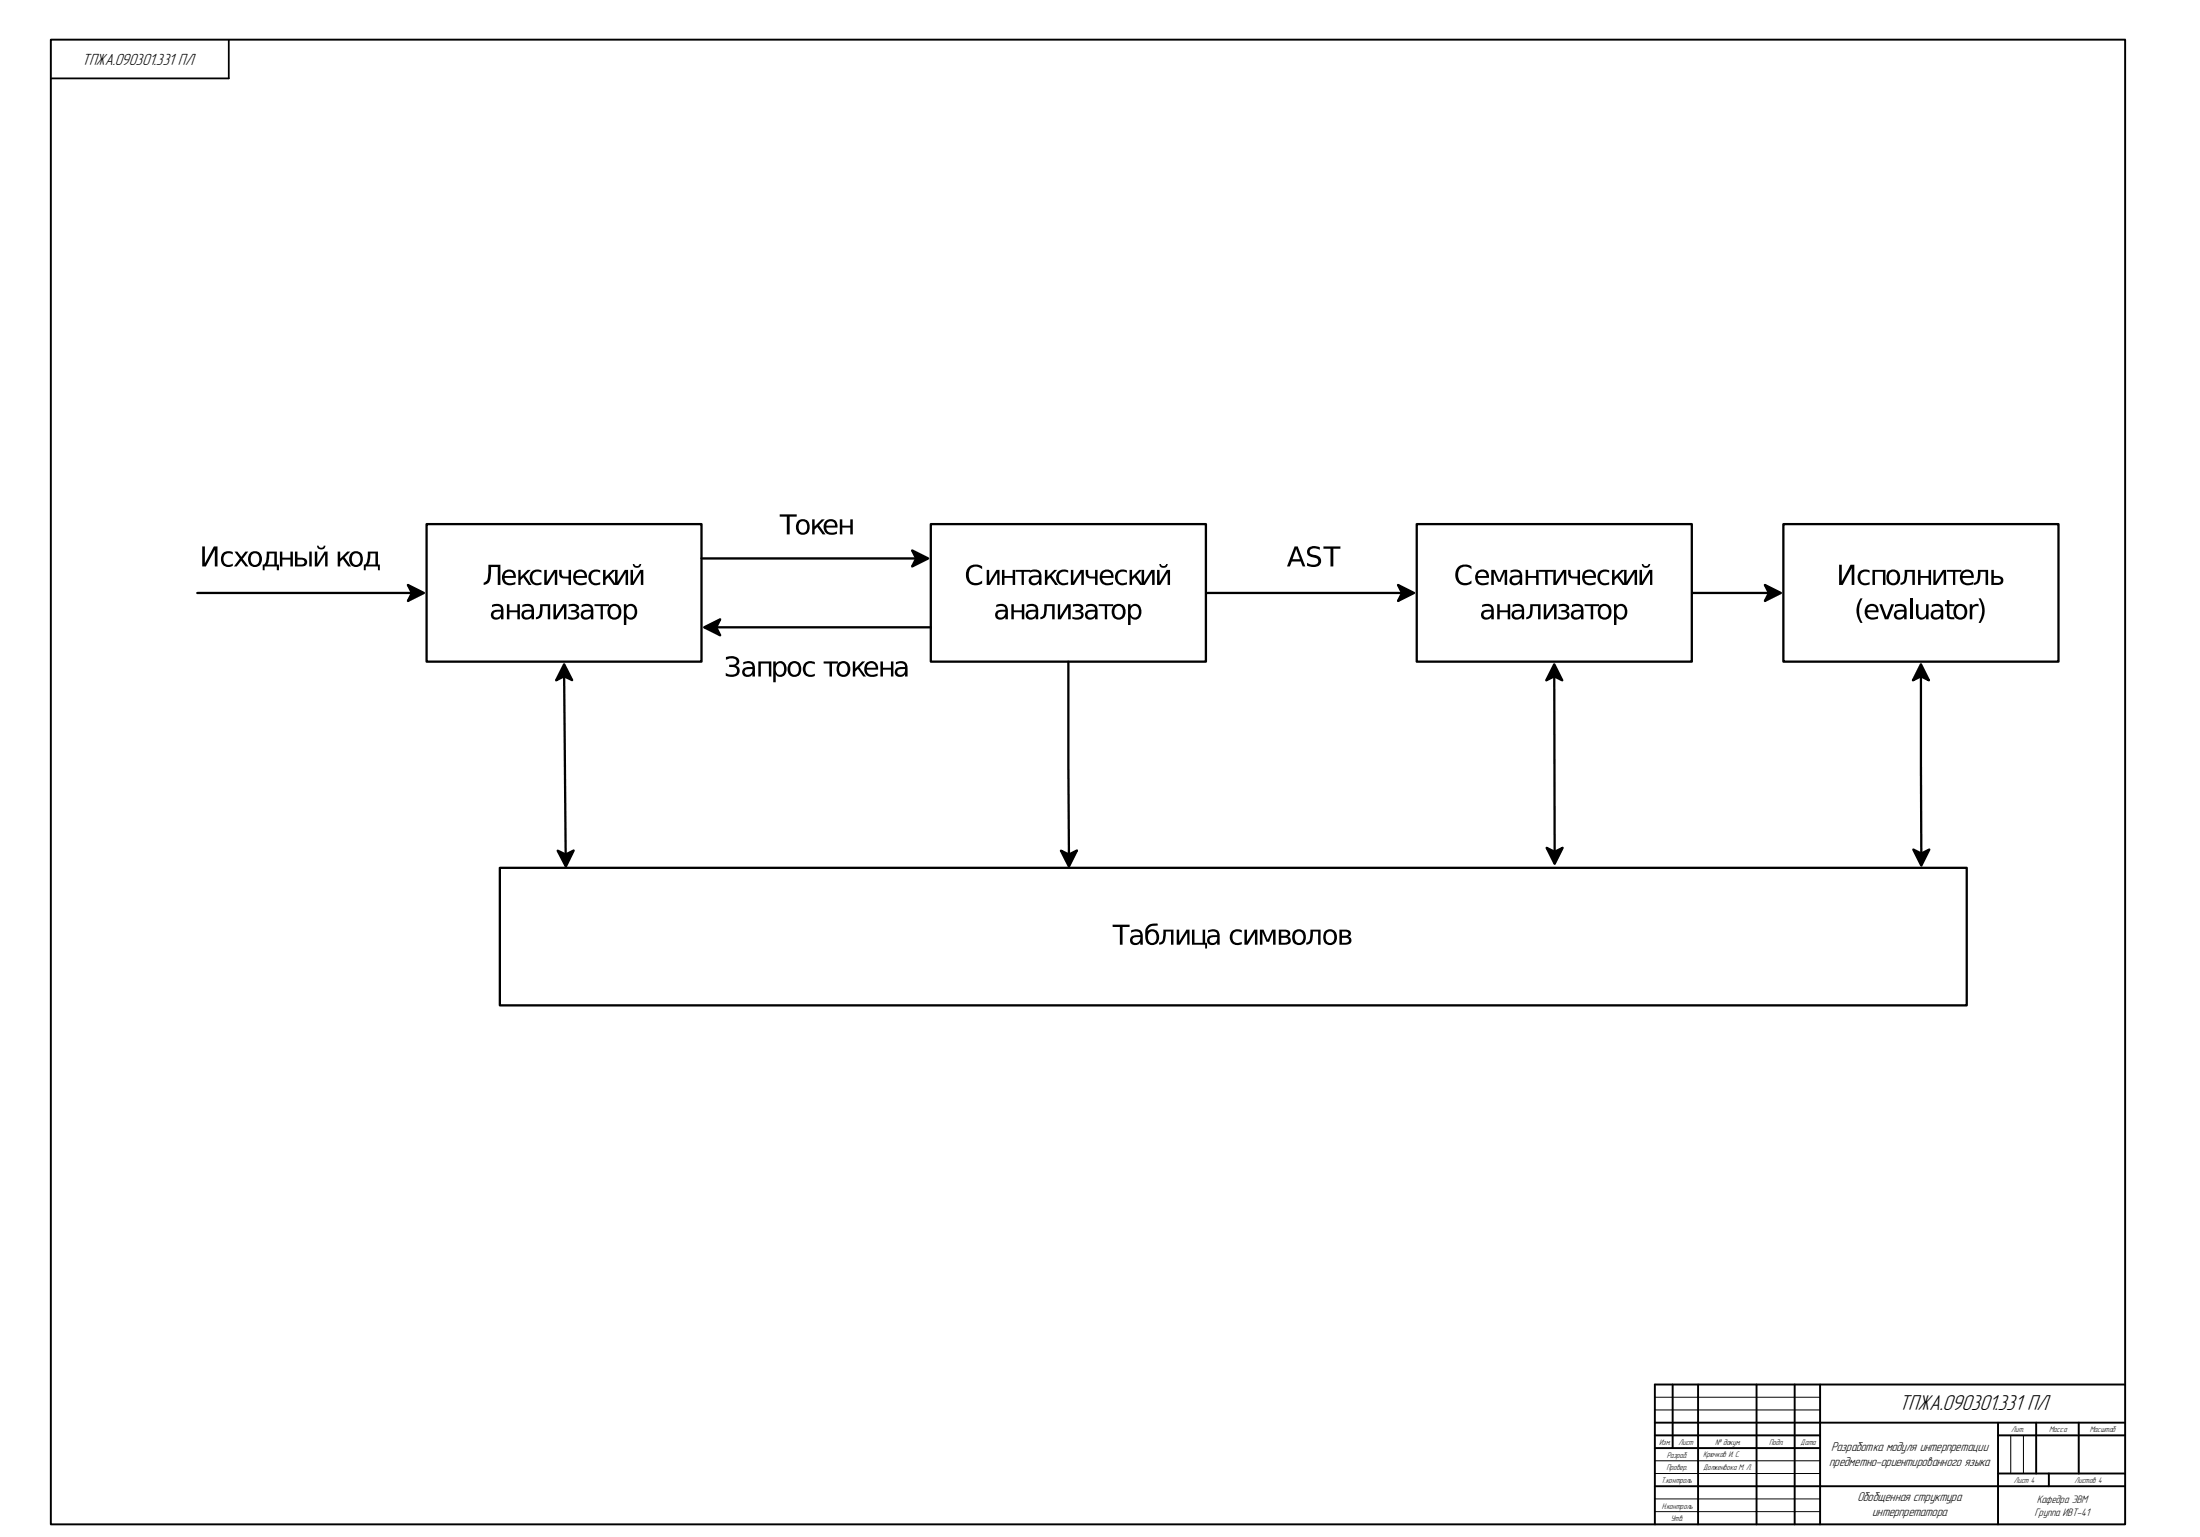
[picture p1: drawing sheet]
<svg xmlns="http://www.w3.org/2000/svg" width="865mm" height="605mm" viewBox="0 0 865 605" stroke-linecap="round" stroke-linejoin="round" font-family="sans-serif">
<g fill="none" stroke="#000" stroke-width=".76">
<path d="M20 15.6h816v584h-816zM651 559.6h185M658 544.6v25M668 544.6v55M691 544.6v55M706 544.6v55M716 544.6v55M786 559.6v40M801 559.6v20M817.7 559.6v20M836 544.6h-185v55M651 569.6h65"/>
<path d="M651 564.6h65M786 564.6h50M786 579.6h50M806 579.6v5M651 584.6h185"/>
</g>
<path d="M651 554.6h65M651 549.6h65M651 579.6h65M651 574.6h65M791 564.6v15M796 564.6v15M651 594.6h65M651 589.6h65" fill="none" stroke="#000" stroke-width=".39"/>
<path d="M90 15.8v15h-70" fill="none" stroke="#000" stroke-width=".71"/>
<path d="M68.2 193.1h743.8v206.4h-743.8z" fill="#fff"/>
<path d="M221.9 261.3l3.2 6.2-3.2-1.5-3.1 1.6zM221.9 266l.6 70.1M219.4 334.6l3.1 1.5 3.2-1.6-3.1 6.3z" fill="none" stroke="#000" stroke-width=".9"/>
<path d="M221.9 261.3l3.2 6.2-3.2-1.5-3.1 1.6zM219.4 334.6l3.1 1.5 3.2-1.6-3.1 6.3z" fill="#000"/>
<path d="M167.8 206.2h108.2v54.1h-108.2z" fill="#fff"/>
<path d="M167.8 206.2h108.2v54.1h-108.2zM77.6 233.2h84.4M160.5 230.1l6.3 3.1-6.3 3.2 1.5-3.2zM474.4 233.2h77.1M550 230.1l6.3 3.1-6.3 3.2 1.5-3.2z" fill="none" stroke="#000" stroke-width=".9"/>
<g fill="#000">
<path d="M79.6 214.9h1v6.6l3.5-6.6h1.5v7.9h-1.1v-6.5l-3.5 6.5h-1.4zM87.7 217.6a3.6 3.6 0 0 1 3.9-.4v.9a2.28 2.28 0 0 0-3.1 .2 2.28 2.28 0 0 0 0 3.1 2.28 2.28 0 0 0 3.1 .3v.9a3.2 3.2 0 0 1-4.1-.6 3.2 3.2 0 0 1-.1-4zM92.2 217h1.2l1.5 2.1 1.6-2.1h1.1l-2.1 2.8 2.2 3h-1.1l-1.7-2.2-1.8 2.2h-1.1l2.3-3.1zM110.1 217h1v2.4h3.1v-2.4h1v5.8h-1v-2.7h-3.1v2.7h-1zM132.8 217h1v2.7l2.8-2.7h1.2l-2.3 2.2 2.6 3.6h-1.1l-2.1-2.9-1.1 1v1.9h-1zM160.5 230.1l6.3 3.1-6.3 3.2 1.5-3.2zM192.1 222.1h4.8v8h-1.1v-7.1h-2.6v1.8a4.9 4.9 0 0 1-1.8 5l-1.1 .3v-.9a2.66 2.66 0 0 0 1.8-3.3zM199.4 237.7h1v2.4h3.1v-2.4h1v5.9h-1v-2.8h-3.1v2.8h-1zM203.9 224.2h.9v2.7l2.8-2.7h1.2l-2.3 2.2 2.6 3.7h-1.1l-2.1-3-1.1 1v2h-.9zM209.2 224.8a3.5 3.5 0 0 1 3.8-.4v.9a2.27 2.27 0 0 0-3.6 1.8 2.27 2.27 0 0 0 3.6 1.9v.9a3.2 3.2 0 0 1-4.1-.9 3.2 3.2 0 0 1 .3-4.2zM214.1 224.2h1v4.7l2.8-4.7h1.3v5.9h-.9v-4.8l-2.9 4.8h-1.3zM217.7 237.7h1v4.7l2.9-4.7h1.2v5.9h-.9v-4.7l-2.9 4.7h-1.3z"/>
<path d="M220 224.2h1l.1 2 .3 .5 .7 .1h1.6v-2.6h.9v5.9h-.9v-2.6h-1.8a1.7 1.7 0 0 1-1.9-1.8zM233.9 237.7h5.7v.7h-2.4v5.2h-.9v-5.2h-2.4zM232.3 224.8a3.5 3.5 0 0 1 3.8-.4v.9a2.27 2.27 0 0 0-3.6 1.8 2.27 2.27 0 0 0 3.6 1.9v.9a3.2 3.2 0 0 1-4.1-.9 3.2 3.2 0 0 1 .3-4.2zM237.2 224.2h1v2.7l2.8-2.7h1.2l-2.3 2.2 2.5 3.7h-1l-2.1-3-1.1 1v2h-1zM242 224.2h.9v4.7l2.9-4.7h1.3v5.9h-1v-4.8l-2.9 4.8h-1.2zM550 230.1l6.3 3.1-6.3 3.2 1.5-3.2zM212.5 237.7h3.9v5.9h-.9v-5.2h-2.1a4.8 4.8 0 0 1-1.4 4.9l-1.2 .3v-.8a2.14 2.14 0 0 0 1.6-2.7zM223.7 237.7l1-.1a2.13 2.13 0 0 1 3 1.8l-.4 .7-.8 .3a1.72 1.72 0 0 1 1.4 2 1.72 1.72 0 0 1-2.1 1.3l-2.3-.3v-.9l1.1 .4a1.46 1.46 0 0 0 1.6-.1 1.46 1.46 0 0 0 .6-1.5l-.7-.4-1.4-.1v-.8a1.55 1.55 0 0 0 2.1-.8 2.17 2.17 0 0 0-3.1-.6z"/>
<path d="M99.3 218a2.59 2.59 0 0 0 1 4.2 2.44 2.44 0 0 0 1.7-2.1 2.44 2.44 0 0 0-1.3-2.4zM98.6 217.3a2.9 2.9 0 0 1 3.6 .2 2.9 2.9 0 0 1 .7 3.5 2.78 2.78 0 0 1-3.5 1.9 2.78 2.78 0 0 1-1.8-3.6l.2-.9z"/>
<path d="M121.7 217h.9v5.8h-.9zM117 220.1v2h1.4a1.03 1.03 0 0 0 1.4-1 1.03 1.03 0 0 0-1.4-1zM116 217h1v2.4h1.4a1.82 1.82 0 0 1 2.4 1.7 1.82 1.82 0 0 1-2.4 1.7h-2.4z"/>
<path d="M123.8 217h1v4.7l2.9-4.7h1.2v5.8h-1v-4.7l-2.9 4.7h-1.2zM124.7 214.6h.6a1.03 1.03 0 0 0 1.1 .9 1.03 1.03 0 0 0 1-.9h.6a1.66 1.66 0 0 1-1.6 1.5 1.66 1.66 0 0 1-1.7-1.5z"/>
<path d="M139.1 218a2.6 2.6 0 0 0 .9 4.2 2.44 2.44 0 0 0 1.8-2.1 2.44 2.44 0 0 0-1.4-2.4zM138.4 217.3a2.8 2.8 0 0 1 3.3 0 2.8 2.8 0 0 1 1 3.1 2.76 2.76 0 0 1-3.3 2.6 2.76 2.76 0 0 1-2-3.7l.2-.9z"/>
<path d="M105.9 217.7a8.1 8.1 0 0 1-.7 4.4h2.7v-4.4zM104.9 217h4v5.1h.8v2.2h-.8v-1.5h-4.8v1.5h-.7v-2.2a2.2 2.2 0 0 0 1.5-2.7z"/>
<path d="M145.7 217.7a7.4 7.4 0 0 1-.8 4.4h2.8v-4.4zM144.7 217h4v5.1h.7v2.2h-.7v-1.5h-4.8v1.5h-.8v-2.2a1.74 1.74 0 0 0 1.5-2.1z"/>
<path d="M198.3 224.8a2.71 2.71 0 0 1 3.3-.5 2.71 2.71 0 0 1 1.3 3h-4.4a2.45 2.45 0 0 0 4 1.7l.2-.2v1a3.4 3.4 0 0 1-4-.2 3.4 3.4 0 0 1-.9-4zM199.1 225.3l-.6 1.3h3.5a1.66 1.66 0 0 0-1-1.7 1.66 1.66 0 0 0-1.9 .4z"/>
<path d="M226.2 224.8a2.76 2.76 0 0 1 3.3-.6 2.76 2.76 0 0 1 1.4 3.1h-4.5a2.49 2.49 0 0 0 4 1.7l.3-.2v1a3.4 3.4 0 0 1-4.1-.2 3.4 3.4 0 0 1-.9-4zM227 225.3l-.5 1.3h3.5a1.71 1.71 0 0 0-1.1-1.7 1.71 1.71 0 0 0-1.9 .4z"/>
<path d="M240.7 238.7a2.53 2.53 0 0 0 1 4.2 2.38 2.38 0 0 0 1.7-2.3 2.38 2.38 0 0 0-1.7-2.3zM239.7 238.3a2.88 2.88 0 0 1 3.7-.2 2.88 2.88 0 0 1 .9 3.6 2.78 2.78 0 0 1-3.5 1.9 2.78 2.78 0 0 1-1.8-3.5z"/>
<path d="M248 224.2h1v4.7l2.9-4.7h1.2v5.9h-1v-4.8l-2.9 4.8h-1.2zM248.9 221.8h.6a1.03 1.03 0 0 0 1.1 .9 1.03 1.03 0 0 0 1-.9h.6a1.66 1.66 0 0 1-1.6 1.5 1.66 1.66 0 0 1-1.7-1.5z"/>
<path d="M194.3 241a1.32 1.32 0 0 0 .5 1.9 1.32 1.32 0 0 0 1.8-.6l.5-1.7-1.9 .1zM193.6 238l.2-.1a2.73 2.73 0 0 1 2.9-.2 2.73 2.73 0 0 1 1.4 2.5v3.4h-1v-.9a2.03 2.03 0 0 1-3.3 .6 2.03 2.03 0 0 1 .6-3.3l2.7-.2a1.68 1.68 0 0 0-2.6-1.3l-.9 .4z"/>
<path d="M206.3 241a1.32 1.32 0 0 0 .5 1.9 1.32 1.32 0 0 0 1.8-.6l.5-1.7-1.9 .1zM205.5 238l.3-.1a2.75 2.75 0 0 1 2.8-.2 2.75 2.75 0 0 1 1.5 2.5v3.4h-1v-.9a2.05 2.05 0 0 1-3.3 .7 2.05 2.05 0 0 1 .6-3.4l2.7-.2a2.13 2.13 0 0 0-3.6-.9z"/>
<path d="M229.7 241a1.33 1.33 0 0 0 .4 1.9 1.33 1.33 0 0 0 1.9-.6l.4-1.7-1.9 .1zM228.8 238l.3-.1a2.75 2.75 0 0 1 2.9-.2 2.75 2.75 0 0 1 1.4 2.5v3.4h-1v-.9a2.05 2.05 0 0 1-3.3 .7 2.05 2.05 0 0 1 .6-3.4l2.7-.2a2.13 2.13 0 0 0-3.6-.9z"/>
<path d="M245.4 237.7h1v.9a2.4 2.4 0 0 1 3-.8 2.4 2.4 0 0 1 1.3 2.8 2.45 2.45 0 0 1-1.2 2.8 2.45 2.45 0 0 1-3-.4l-.1-.3v3.1h-1zM246.8 238.9a2.79 2.79 0 0 0 .9 4 2.36 2.36 0 0 0 2.1-1.7 2.36 2.36 0 0 0-.8-2.5l-1.3-.3z"/>
</g>
<path d="M366.2 206.2h108.2v54.1h-108.2z" fill="#fff"/>
<path d="M276 219.7h84.4M358.8 216.5l6.3 3.2-6.3 3.1 1.6-3.1zM366.2 206.2h108.2v54.1h-108.2zM277 246.7l6.3-3.1-1.6 3.1 1.6 3.2zM281.7 246.7h84.5" fill="none" stroke="#000" stroke-width=".9"/>
<g fill="#000">
<path d="M306.7 202.3h6.7v.9h-2.8v7h-1.1v-7h-2.8zM319.5 204.3h1v2.8l2.7-2.8h1.2l-2.2 2.3 2.5 3.6h-1.1l-2.1-2.9-1 1v1.9h-1zM330.4 204.3h.9v2.5h3.2v-2.5h1v5.9h-1v-2.7h-3.2v2.7h-.9zM358.8 216.5l6.3 3.2-6.3 3.1 1.6-3.1zM381 223.1a4.4 4.4 0 0 1 5.4-.3v1.1a3 3 0 0 0-3.8-.7 3 3 0 0 0-1.5 3.5 2.98 2.98 0 0 0 2.1 2.6 2.98 2.98 0 0 0 3.2-.9v1.1a4.1 4.1 0 0 1-5.1-.1 4.1 4.1 0 0 1-1.1-5zM388.2 224.2h.9v4.7l2.9-4.7h1.2v5.9h-.9v-4.8l-2.9 4.8h-1.2zM394.2 224.2h.9v2.4h3.3v-2.4h.9v5.9h-.9v-2.8h-3.3v2.8h-.9zM397.8 237.7h1v2.4h3.2v-2.4h.9v5.9h-.9v-2.8h-3.2v2.8h-1zM399.5 224.2h5.7v.7h-2.4v5.2h-.9v-5.2h-2.4zM411 224.2h1v2.7l2.7-2.7h1.2l-2.2 2.2 2.5 3.7h-1.1l-2.1-3-1 1v2h-1zM416.3 224.8a3.6 3.6 0 0 1 3.9-.4v.9a2.3 2.3 0 0 0-3.1 .3 2.3 2.3 0 0 0 0 3.1 2.3 2.3 0 0 0 3.1 .3v.9a3.2 3.2 0 0 1-4.2-.8 3.2 3.2 0 0 1 .3-4.3zM416.2 237.7h.9v4.7l2.8-4.7h1.3v5.9h-1v-4.7l-2.8 4.7h-1.2z"/>
<path d="M421.3 224.2h.9v4.7l2.9-4.7h1.3v5.9h-1v-4.8l-2.9 4.8h-1.2zM427.1 224.2h1l.1 2 1 .6h1.6v-2.6h1v5.9h-1v-2.6h-1.8a1.7 1.7 0 0 1-1.9-1.8zM432.2 237.7h5.7v.7h-2.4v5.2h-.9v-5.2h-2.4zM439.4 224.8a3.6 3.6 0 0 1 3.9-.4v.9a2.3 2.3 0 0 0-3.1 .3 2.3 2.3 0 0 0 0 3.1 2.3 2.3 0 0 0 3.1 .3v.9a3.2 3.2 0 0 1-4.1-.8 3.2 3.2 0 0 1 .2-4.3zM444.4 224.2h.9v2.7l2.8-2.7h1.2l-2.2 2.2 2.5 3.7h-1.1l-2.1-3-1.1 1v2h-.9zM449.1 224.2h1v4.7l2.8-4.7h1.3v5.9h-1v-4.8l-2.8 4.8h-1.3zM277 246.7l6.3-3.1-1.6 3.1 1.6 3.2zM285.6 258.5a4.5 4.5 0 0 1 5.1 .9 1.83 1.83 0 0 1-1.3 2.5 2.23 2.23 0 0 1 1.5 2.6 2.23 2.23 0 0 1-2.5 1.7l-2.9-.4v-1.1l1.8 .6a1.8 1.8 0 0 0 1.9-.2 1.8 1.8 0 0 0 .6-1.9l-1-.7-2-.1v-.9h1.2a1.28 1.28 0 0 0 1.8-1 1.28 1.28 0 0 0-1.5-1.5h-1.2l-1.5 .5zM410.8 237.7h4.1v5.9h-1v-5.2h-2.1a4.9 4.9 0 0 1-1.4 4.9l-1.2 .3v-.8a2.2 2.2 0 0 0 1.6-2.7zM422.1 237.7l1-.1a2.04 2.04 0 0 1 2.9 2.1l-1.1 .7a1.73 1.73 0 0 1 1.3 2.1 1.73 1.73 0 0 1-2.1 1.2l-2.2-.3v-.9l1.1 .4a1.49 1.49 0 0 0 1.6-.1 1.49 1.49 0 0 0 .6-1.5l-.7-.4-1.4-.1v-.8h.8a.92 .92 0 0 0 1.3-.9 .92 .92 0 0 0-1.4-.8l-1.7 .3zM298.3 260.2h5.1v5.9h-.9v-5.1h-3.2v5.1h-1zM316.6 260.9a3.6 3.6 0 0 1 3.9-.5v.9a2.3 2.3 0 0 0-3.6 1.3 2.3 2.3 0 0 0 2.7 2.8l.9-.4v.9a3.2 3.2 0 0 1-4.2-.8 3.2 3.2 0 0 1 .3-4.2z"/>
<path d="M324 260.2h5.6v.8h-2.3v5.1h-1v-5.1h-2.3zM335.5 260.2h1v2.8l2.7-2.8h1.2l-2.3 2.3 2.6 3.6h-1.1l-2.1-3-1 1.1v1.9h-1zM346.4 260.2h.9v2.5h3.2v-2.5h1v5.9h-1v-2.7h-3.2v2.7h-.9z"/>
<path d="M314.9 205.3a2.69 2.69 0 0 0 .5 4.2 2.22 2.22 0 0 0 2.1-1.2 2.22 2.22 0 0 0-.2-2.3 1.61 1.61 0 0 0-2.4-.7zM314.2 204.7a2.79 2.79 0 0 1 3.3 0 2.79 2.79 0 0 1 1 3.1 2.75 2.75 0 0 1-3.3 2.5 2.75 2.75 0 0 1-2.1-3.6l.3-.9z"/>
<path d="M324.7 205a2.75 2.75 0 0 1 3.4-.6 2.75 2.75 0 0 1 1.4 3.1h-4.5a2.45 2.45 0 0 0 4 1.6l.2-.1v.9l-.2 .1a3.3 3.3 0 0 1-4.3-.6 3.3 3.3 0 0 1 0-4.4zM325.6 205.5l-.6 1.3h3.5a1.71 1.71 0 0 0-1-1.7 1.71 1.71 0 0 0-1.9 .4z"/>
<path d="M405.9 227.5a1.37 1.37 0 0 0 .7 2 1.37 1.37 0 0 0 1.8-1l.3-1.4-2 .1zM405.1 224.4a2.96 2.96 0 0 1 4.6 2.3v3.4h-1v-.9a2.07 2.07 0 0 1-3.2 .8 2.07 2.07 0 0 1 .1-3.3l3.1-.4a1.79 1.79 0 0 0-2.7-1.4l-.9 .4z"/>
<path d="M433.3 224.8a2.75 2.75 0 0 1 3.4-.6 2.75 2.75 0 0 1 1.4 3.1h-4.5a2.55 2.55 0 0 0 4.2 1.5v1a3.4 3.4 0 0 1-4-.2 3.4 3.4 0 0 1-1-4zM434.2 225.3l-.6 1.3h3.5a1.71 1.71 0 0 0-1-1.7 1.71 1.71 0 0 0-1.9 .4z"/>
<path d="M438.8 238.9a2.35 2.35 0 0 0-.4 2.5 2.35 2.35 0 0 0 2.1 1.5 2.6 2.6 0 0 0 0-4.5h-.8zM438.1 238.3a2.89 2.89 0 0 1 3.7-.2 2.89 2.89 0 0 1 .9 3.6 2.79 2.79 0 0 1-3.5 1.9 2.79 2.79 0 0 1-1.8-3.5z"/>
<path d="M455.2 224.2h1v4.7l2.8-4.7h1.3v5.9h-1v-4.8l-2.8 4.8h-1.3zM456.1 221.8h.6a1.08 1.08 0 0 0 1 .9 1.08 1.08 0 0 0 1.1-.9h.6a1.66 1.66 0 0 1-1.7 1.5 1.66 1.66 0 0 1-1.6-1.5z"/>
<path d="M392.7 241a1.32 1.32 0 0 0 .5 1.9 1.32 1.32 0 0 0 1.8-.6l.5-1.7-2 .1zM391.9 238a2.89 2.89 0 0 1 4.6 2.2v3.4h-1v-.9a2.08 2.08 0 0 1-3 .8 2.08 2.08 0 0 1-.4-3.1l1.1-.5 2.3-.1a2.01 2.01 0 0 0-3.3-1.1l-.3 .2z"/>
<path d="M404.7 241a1.32 1.32 0 0 0 .5 1.9 1.32 1.32 0 0 0 1.8-.6l.4-1.7-1.9 .1zM403.9 238l.3-.1a2.73 2.73 0 0 1 2.8-.2 2.73 2.73 0 0 1 1.4 2.5v3.4h-1v-.9a2.03 2.03 0 0 1-3.3 .6 2.03 2.03 0 0 1 .7-3.3l2.6-.2a1.68 1.68 0 0 0-2.6-1.3l-.9 .4z"/>
<path d="M428 241a1.32 1.32 0 0 0 .5 1.9 1.32 1.32 0 0 0 1.8-.6l.5-1.7-1.9 .1zM427.3 238l.2-.1a2.73 2.73 0 0 1 2.9-.2 2.73 2.73 0 0 1 1.4 2.5v3.4h-1v-.9a2.03 2.03 0 0 1-3.3 .6 2.03 2.03 0 0 1 .6-3.3l2.7-.2a2.08 2.08 0 0 0-3.5-.9z"/>
<path d="M443.8 237.7h.9v.9a2.4 2.4 0 0 1 3-.8 2.4 2.4 0 0 1 1.3 2.8 2.43 2.43 0 0 1-1.1 2.8 2.43 2.43 0 0 1-3-.4l-.2-.3v3.1h-.9zM445.4 238.7a2.53 2.53 0 0 0 1 4.2 2.41 2.41 0 0 0 1.7-2.3 2.41 2.41 0 0 0-1.7-2.3z"/>
<path d="M293.2 263.6a1.42 1.42 0 0 0 .9 2 1.42 1.42 0 0 0 1.8-1.4l.1-1h-2zM292.4 260.5a2.89 2.89 0 0 1 4.6 2.2v3.4h-1v-.9a2.05 2.05 0 0 1-3.1 .7 2.05 2.05 0 0 1 0-3.2l3.1-.3a1.98 1.98 0 0 0-3.3-1.2l-.3 .2z"/>
<path d="M304.2 260.2h1v.9a2.32 2.32 0 0 1 2.7-.9 2.32 2.32 0 0 1 1.5 2.4 2.67 2.67 0 0 1-.6 2.9 2.67 2.67 0 0 1-2.9 .5l-.7-.8v3.2h-1zM305.8 261.2a2.8 2.8 0 0 0 .6 4.2 2.19 2.19 0 0 0 1.9-3.4 1.52 1.52 0 0 0-2.5-.8z"/>
<path d="M311.6 261.2a2.7 2.7 0 0 0 .5 4.2 2.23 2.23 0 0 0 2.1-1.2 2.23 2.23 0 0 0-.2-2.4 1.53 1.53 0 0 0-2.4-.6zM310.6 260.9a2.79 2.79 0 0 1 3.4-.5 2.79 2.79 0 0 1 1.2 3.3 2.75 2.75 0 0 1-3.3 2.5 2.75 2.75 0 0 1-2.1-3.6z"/>
<path d="M330.8 261.2a2.65 2.65 0 0 0 .6 4.2 2.23 2.23 0 0 0 2-1.2 2.23 2.23 0 0 0-.2-2.4 1.5 1.5 0 0 0-2.4-.6zM329.8 260.9a2.83 2.83 0 0 1 3.5-.5 2.83 2.83 0 0 1 1.2 3.3 2.75 2.75 0 0 1-3.3 2.5 2.75 2.75 0 0 1-2.1-3.6z"/>
<path d="M340.7 260.9a2.75 2.75 0 0 1 3.4-.6 2.75 2.75 0 0 1 1.4 3.1h-4.5a2.5 2.5 0 0 0 4 1.6l.2-.1v.9a3.4 3.4 0 0 1-4-.2 3.4 3.4 0 0 1-1-3.9zM341.6 261.4l-.6 1.3h3.5a1.69 1.69 0 0 0-1-1.7 1.69 1.69 0 0 0-1.9 .4z"/>
<path d="M353.2 263.6a1.42 1.42 0 0 0 1 2 1.42 1.42 0 0 0 1.7-1.4l.1-1h-2zM352.4 260.5a2.89 2.89 0 0 1 4.6 2.2v3.4h-1v-.9a2.05 2.05 0 0 1-3.1 .8 2.05 2.05 0 0 1 .1-3.3l3-.3a1.99 1.99 0 0 0-3.3-1.2l-.3 .2z"/>
</g>
<path d="M196.6 341.4h577.1v54.1h-577.1z" fill="#fff"/>
<path d="M665.5 233.2h30.4M694.3 230.1l6.3 3.1-6.3 3.2 1.6-3.2zM196.6 341.4h577.1v54.1h-577.1z" fill="none" stroke="#000" stroke-width=".9"/>
<g fill="#000">
<path d="M694.3 230.1l6.3 3.1-6.3 3.2 1.6-3.2zM437.7 363.7h6.7v.9h-2.8v7h-1.1v-7h-2.8zM457.7 365.7h3.9v5.9h-.9v-5.2h-2.1a5.3 5.3 0 0 1-1.5 4.9l-1.1 .3v-.8a2.14 2.14 0 0 0 1.6-2.7zM462.9 365.7h1v4.7l2.8-4.7h1.2v5.9h-.9v-4.7l-2.8 4.7h-1.3zM468.9 365.7h1v5.1h3.2v-5.1h1v5.1h.7v2.3h-.7v-1.5h-5.2zM484.6 366.3a3.6 3.6 0 0 1 3.9-.4v.9a2.29 2.29 0 0 0-3.6 1.2 2.29 2.29 0 0 0 2.5 2.8l1.1-.3v.9a3.2 3.2 0 0 1-4.2-.8 3.2 3.2 0 0 1 .3-4.3zM489.6 365.7h.9v4.7l2.9-4.7h1.3v5.9h-1v-4.7l-2.9 4.7h-1.2zM495.6 365.7h1.5l1.6 3.9 1.7-3.9h1.4v5.9h-1v-5l-1.6 3.9h-.9l-1.7-3.9v5h-1zM515.5 365.7h4v5.9h-1v-5.2h-2v.6a3.9 3.9 0 0 1-1.7 4.4l-.9 .2v-.8a2.14 2.14 0 0 0 1.6-2.7z"/>
<path d="M445.8 369a1.38 1.38 0 0 0 .6 2 1.38 1.38 0 0 0 1.9-1l.3-1.4-2 .1zM445 366a2.89 2.89 0 0 1 4.5 2.2v3.4h-.9v-.9a2.08 2.08 0 0 1-3.1 .8 2.08 2.08 0 0 1-.3-3.1l1.1-.5 2.3-.1a2.01 2.01 0 0 0-3.3-1.1l-.3 .2z"/>
<path d="M451.5 364.2a5.6 5.6 0 0 1 3.8-1l.3 .7-1.8 .3a2.34 2.34 0 0 0-2.4 2 2.89 2.89 0 0 1 3.7-.1 2.89 2.89 0 0 1 .8 3.6 2.73 2.73 0 0 1-3.2 2 2.73 2.73 0 0 1-2.2-3v-1.9a3.2 3.2 0 0 1 1-2.6zM452.3 366.7a2.56 2.56 0 0 0 .9 4.2 2.38 2.38 0 0 0 1.8-2.3 2.38 2.38 0 0 0-1.8-2.3z"/>
<path d="M476.1 369a1.32 1.32 0 0 0 .4 1.9 1.32 1.32 0 0 0 1.9-.6l.4-1.7-1.9 .1zM475.2 366l.3-.1a2.75 2.75 0 0 1 2.9-.2 2.75 2.75 0 0 1 1.4 2.5v3.4h-1v-.9a2.08 2.08 0 0 1-2.6 1.1 2.08 2.08 0 0 1-1.2-2.6 2.08 2.08 0 0 1 2.5-1.4h1.3a2.13 2.13 0 0 0-3.6-.9z"/>
<path d="M504 368.9v1.9h1.4a1.05 1.05 0 0 0 1.4-.9 1.05 1.05 0 0 0-1.4-1zM504 366.4v1.7h1.3a.9 .9 0 0 0 1.3-.9 .9 .9 0 0 0-1.3-.8zM503.1 365.7h2.3a1.53 1.53 0 0 1 1.9 .5 1.53 1.53 0 0 1-.3 2l-.6 .2a1.69 1.69 0 0 1 1.3 2.1 1.69 1.69 0 0 1-2.2 1.1h-2.4z"/>
<path d="M510.1 366.7a2.57 2.57 0 0 0 .9 4.2 2.38 2.38 0 0 0 1.7-2.3 2.38 2.38 0 0 0-1.7-2.3zM509 366.3a2.82 2.82 0 0 1 3.5-.4 2.82 2.82 0 0 1 1.2 3.3 2.75 2.75 0 0 1-3.3 2.5 2.75 2.75 0 0 1-2.1-3.6z"/>
<path d="M522 366.9a2.71 2.71 0 0 0 .9 4 2.26 2.26 0 0 0 2-1.3 2.26 2.26 0 0 0-.3-2.4 1.55 1.55 0 0 0-2.6-.3zM521.2 366.3a2.82 2.82 0 0 1 3.5-.4 2.82 2.82 0 0 1 1.2 3.3 2.75 2.75 0 0 1-3.3 2.5 2.75 2.75 0 0 1-2-3.6z"/>
<path d="M527.9 368.9v1.9h1.4a1.05 1.05 0 0 0 1.4-.9 1.05 1.05 0 0 0-1.4-1zM527.9 366.4v1.7h1.3a.9 .9 0 0 0 1.3-.9 .9 .9 0 0 0-1.3-.8zM526.9 365.7h2.4a1.52 1.52 0 0 1 1.8 .5 1.52 1.52 0 0 1-.2 2l-.6 .2a1.69 1.69 0 0 1 1.3 2.1 1.69 1.69 0 0 1-2.3 1.1h-2.4z"/>
</g>
<path d="M557.3 206.2h108.2v54.1h-108.2z" fill="#fff"/>
<path d="M557.3 206.2h108.2v54.1h-108.2zM611.4 261.3l3.2 6.3-3.2-1.6-3.1 1.6zM611.4 266l.2 69.1M608.4 333.5l3.2 1.6 3.1-1.6-3.1 6.3z" fill="none" stroke="#000" stroke-width=".9"/>
<g fill="#000">
<path d="M573.5 223.1a4.4 4.4 0 0 1 5.4-.3v1.1a3 3 0 0 0-3.8-.7 3 3 0 0 0-1.5 3.5 2.98 2.98 0 0 0 2.1 2.6 2.98 2.98 0 0 0 3.2-.9v1.1a4.1 4.1 0 0 1-5.1-.1 4.1 4.1 0 0 1-1-5zM586.7 224.2h1.4l1.7 3.9 1.7-3.9h1.4v5.9h-1v-5l-1.6 3.8h-1l-1.7-3.8v5h-.9zM589 237.7h1v2.4h3.1v-2.4h1v5.9h-1v-2.8h-3.1v2.8h-1zM600.2 224.2h.9v2.4h3.2v-2.4h1v5.9h-1v-2.8h-3.2v2.8h-.9zM605.4 224.2h5.7v.7h-2.3v5.2h-1v-5.2h-2.4zM607.3 237.7h1v4.7l2.8-4.7h1.2v5.9h-.9v-4.7l-2.9 4.7h-1.2zM611.1 224.2h.9v4.7l2.9-4.7h1.3v5.9h-1v-4.8l-2.9 4.8h-1.2zM616.9 224.2h1l.1 2 .4 .5 .6 .1h1.6v-2.6h1v5.9h-1v-2.6h-1.8a1.7 1.7 0 0 1-1.9-1.8zM623.4 237.7h5.7v.7h-2.4v5.2h-.9v-5.2h-2.4zM629.2 224.8a3.5 3.5 0 0 1 3.8-.4v.9a2.27 2.27 0 0 0-3.6 1.8 2.27 2.27 0 0 0 3.6 1.9v.9a3.2 3.2 0 0 1-4.1-.9 3.2 3.2 0 0 1 .3-4.2zM634.2 224.2h.9v2.7l2.8-2.7h1.2l-2.3 2.2 2.5 3.7h-1l-2.1-3-1.1 1v2h-.9zM638.9 224.2h1v4.7l2.8-4.7h1.3v5.9h-1v-4.8l-2.8 4.8h-1.3z"/>
<path d="M602 237.7h4v5.9h-.9v-5.2h-2.2a4.9 4.9 0 0 1-1.4 4.9l-1.1 .3v-.8a2.07 2.07 0 0 0 1.5-2.7zM613.2 237.7l1-.1a2.03 2.03 0 0 1 3 2.1l-1.1 .7a1.73 1.73 0 0 1 1.3 2.1 1.73 1.73 0 0 1-2.1 1.2l-2.3-.3v-.9l1.2 .4a1.47 1.47 0 0 0 1.5-.1 1.47 1.47 0 0 0 .6-1.5l-.7-.4-1.4-.1v-.8h.8a.92 .92 0 0 0 1.3-.9 .92 .92 0 0 0-1.3-.8l-1.8 .3zM611.4 261.3l3.2 6.3-3.2-1.6-3.1 1.6zM608.4 333.5l3.2 1.6 3.1-1.6-3.1 6.3z"/>
<path d="M581.1 224.8a2.71 2.71 0 0 1 3.3-.5 2.71 2.71 0 0 1 1.4 3h-4.5a2.44 2.44 0 0 0 4 1.7l.2-.2v1a3.4 3.4 0 0 1-4-.2 3.4 3.4 0 0 1-.9-4zM581.9 225.3l-.6 1.3h3.5a1.71 1.71 0 0 0-1-1.7 1.71 1.71 0 0 0-1.9 .4z"/>
<path d="M595 227.5a1.37 1.37 0 0 0 .7 2 1.37 1.37 0 0 0 1.9-1l.2-1.4-2 .1zM594.2 224.4a2.96 2.96 0 0 1 4.6 2.3v3.4h-1v-.9a2.07 2.07 0 0 1-3.2 .8 2.07 2.07 0 0 1 .2-3.3l3-.4a1.79 1.79 0 0 0-2.7-1.4l-.9 .4z"/>
<path d="M623.1 224.8a2.75 2.75 0 0 1 3.4-.6 2.75 2.75 0 0 1 1.4 3.1h-4.5a2.49 2.49 0 0 0 4 1.7l.2-.2v1a3.4 3.4 0 0 1-4-.2 3.4 3.4 0 0 1-1-4zM624 225.3l-.6 1.3h3.5a1.71 1.71 0 0 0-1-1.7 1.71 1.71 0 0 0-1.9 .4z"/>
<path d="M630 238.9a2.35 2.35 0 0 0-.5 2.5 2.35 2.35 0 0 0 2.1 1.5 2.6 2.6 0 0 0 0-4.5h-.7zM629.2 238.3a2.89 2.89 0 0 1 3.7-.2 2.89 2.89 0 0 1 .9 3.6 2.76 2.76 0 0 1-3.4 1.9 2.76 2.76 0 0 1-1.8-3.5z"/>
<path d="M645 224.2h1v4.7l2.8-4.7h1.2v5.9h-.9v-4.8l-2.8 4.8h-1.3zM645.9 221.8h.6a1.03 1.03 0 0 0 1 .9 1.03 1.03 0 0 0 1-.9h.7a1.66 1.66 0 0 1-1.7 1.5 1.66 1.66 0 0 1-1.6-1.5z"/>
<path d="M583.8 241a1.38 1.38 0 0 0 .7 2 1.38 1.38 0 0 0 1.9-1l.3-1.4-2 .1zM583.1 238a2.89 2.89 0 0 1 4.5 2.2v3.4h-.9v-.9a2.08 2.08 0 0 1-3.1 .8 2.08 2.08 0 0 1-.3-3.1l1-.5 2.4-.1a2.01 2.01 0 0 0-3.3-1.1l-.3 .2z"/>
<path d="M595.8 241a1.32 1.32 0 0 0 .5 1.9 1.32 1.32 0 0 0 1.8-.6l.6-1.7-2 .1zM595.1 238l.2-.1a2.73 2.73 0 0 1 2.9-.2 2.73 2.73 0 0 1 1.4 2.5v3.4h-.9v-.9a2.08 2.08 0 0 1-3.1 .8 2.08 2.08 0 0 1-.3-3.1l1-.5 2.4-.1a2.01 2.01 0 0 0-3.3-1.1l-.3 .2z"/>
<path d="M619.2 241a1.32 1.32 0 0 0 .4 1.9 1.32 1.32 0 0 0 1.9-.6l.4-1.7-1.9 .1zM618.4 238l.2-.1a2.73 2.73 0 0 1 2.9-.2 2.73 2.73 0 0 1 1.4 2.5v3.4h-1v-.9a2.03 2.03 0 0 1-3.3 .6 2.03 2.03 0 0 1 .7-3.3l2.6-.2a1.68 1.68 0 0 0-2.6-1.3l-.9 .4z"/>
<path d="M634.9 237.7h1v.9a2.4 2.4 0 0 1 3-.8 2.4 2.4 0 0 1 1.3 2.8 2.43 2.43 0 0 1-1.2 2.8 2.43 2.43 0 0 1-2.9-.4l-.2-.3v3.1h-1zM636.6 238.7a2.53 2.53 0 0 0 .9 4.2 2.41 2.41 0 0 0 1.7-2.3 2.41 2.41 0 0 0-1.7-2.3z"/>
</g>
<path d="M701.6 206.2h108.2v54.1h-108.2z" fill="#fff"/>
<path d="M701.6 206.2h108.2v54.1h-108.2zM420.3 260.3l.2 75.8M755.7 261.3l3.1 6.3-3.1-1.6-3.2 1.6zM755.7 266l.1 69.7M417.4 334.6l3.1 1.5 3.2-1.6-3.2 6.3zM752.7 334.2l3.1 1.5 3.2-1.5-3.2 6.3z" fill="none" stroke="#000" stroke-width=".9"/>
<g fill="#000">
<path d="M514.6 215.7a4.4 4.4 0 0 1 4.6-.5v1.1l-1.4-.5a1.66 1.66 0 0 0-1.8 .1 1.66 1.66 0 0 0-.7 1.7l1 .5a2.79 2.79 0 0 1 3.3 3.4 4 4 0 0 1-5.1 1.1l-.3-.1v-1.1l1.6 .6a1.81 1.81 0 0 0 1.9 0 1.81 1.81 0 0 0 .8-1.8 5 5 0 0 0-3.3-1.4 2.1 2.1 0 0 1-.6-3.1zM520.6 214.9h6.7v.9h-2.8v7h-1.1v-7h-2.8zM723.5 222.1h1v6.6l3.5-6.6h1.5v8h-1.1v-6.6l-3.5 6.6h-1.4zM731.9 235.3h.8a9.3 9.3 0 0 0 0 9.7h-.8a8.2 8.2 0 0 1 0-9.7zM731.6 224.8a3.6 3.6 0 0 1 3.9-.4v.9a2.3 2.3 0 0 0-3.1 .3 2.3 2.3 0 0 0 0 3.1 2.3 2.3 0 0 0 3.1 .3v.9a3.2 3.2 0 0 1-4.2-.8 3.2 3.2 0 0 1 .3-4.3zM739.3 237.7h1.1l1.8 4.9 1.8-4.9h1.1l-2.3 5.9h-1.3zM736.6 224.2h5.1v5.9h-1v-5.2h-3.1v5.2h-1zM749.3 224.2h4v5.9h-1v-5.2h-2a5.1 5.1 0 0 1-1.6 4.9l-1.1 .3v-.8a2.14 2.14 0 0 0 1.6-2.7zM754.5 224.2h1v2.4h3.2v-2.4h.9v5.9h-.9v-2.8h-3.2v2.8h-1zM760.6 224.2h.9v4.7l2.8-4.7h1.3v5.9h-1v-4.8l-2.8 4.8h-1.2zM765.9 224.2h5.7v.7h-2.4v5.2h-.9v-5.2h-2.4zM765.9 236h1v1.7h1.9v.7h-1.9l.1 4.1 1.8 .3v.8h-1a1.59 1.59 0 0 1-1.9-2v-3.2h-.8v-.7h.8z"/>
<path d="M778.1 224.2h4v5.9h-1v-5.2h-2a5 5 0 0 1-1.5 4.9l-1.1 .3v-.8a2.14 2.14 0 0 0 1.6-2.7zM778.3 235.3h.9a8.2 8.2 0 0 1 0 9.7h-.9a8.9 8.9 0 0 0 0-9.7zM774.9 237.7h1v.9a2.2 2.2 0 0 1 2.4-1v1l-.3-.2a1.72 1.72 0 0 0-2.1 2v3.2h-1zM751.4 235.3h1v8.3h-1zM753.7 237.7h1v3.5a1.53 1.53 0 0 0 1.6 1.7 1.53 1.53 0 0 0 1.4-1.9v-3.3h1v5.9h-1v-.9a2.15 2.15 0 0 1-2.6 .9 2.15 2.15 0 0 1-1.4-2.3zM755.7 261.3l3.1 6.3-3.1-1.6-3.2 1.6zM417.4 334.6l3.1 1.5 3.2-1.6-3.2 6.3zM752.7 334.2l3.1 1.5 3.2-1.5-3.2 6.3z"/>
<path d="M509.9 216l-1.4 4h2.9zM509.3 214.9h1.2l3 7.9h-1.1l-.7-1.9h-3.5l-.8 1.9h-1.1z"/>
<path d="M743.5 225.4a2.35 2.35 0 0 0-.4 2.5 2.35 2.35 0 0 0 2.1 1.5 2.61 2.61 0 0 0 0-4.5h-.8zM742.8 224.8a2.88 2.88 0 0 1 3.7-.2 2.88 2.88 0 0 1 .9 3.6 2.76 2.76 0 0 1-3.5 1.9 2.76 2.76 0 0 1-1.8-3.6z"/>
<path d="M770.2 238.7a2.53 2.53 0 0 0 .9 4.2 2.38 2.38 0 0 0 1.8-2.3 2.38 2.38 0 0 0-1.8-2.3zM769.2 238.3a2.88 2.88 0 0 1 3.7-.2 2.88 2.88 0 0 1 .9 3.6 2.78 2.78 0 0 1-3.5 1.9 2.78 2.78 0 0 1-1.8-3.5z"/>
<path d="M771.8 224.8a2.71 2.71 0 0 1 3.3-.6 2.71 2.71 0 0 1 1.4 3.1h-4.5a2.45 2.45 0 0 0 4 1.7l.2-.2v1a3.4 3.4 0 0 1-4-.2 3.4 3.4 0 0 1-.9-4zM772.6 225.3l-.6 1.3h3.5a1.66 1.66 0 0 0-1-1.7 1.66 1.66 0 0 0-1.9 .4z"/>
<path d="M784.3 227.3v2h1.4a1.05 1.05 0 0 0 1.4-1 1.05 1.05 0 0 0-1.4-1zM783.4 224.2h.9v2.4h1.5a1.83 1.83 0 0 1 2.3 1.7 1.83 1.83 0 0 1-2.3 1.8h-2.4z"/>
<path d="M734.4 238.3a2.71 2.71 0 0 1 3.3-.6 2.71 2.71 0 0 1 1.3 3.1h-4.4a2.46 2.46 0 0 0 3.9 1.7l.3-.1v.9a3.4 3.4 0 0 1-4.1-.2 3.4 3.4 0 0 1-.9-4zM735.2 238.8l-.6 1.3h3.5a1.71 1.71 0 0 0-1-1.7 1.71 1.71 0 0 0-1.9 .4z"/>
<path d="M746.2 241a1.38 1.38 0 0 0 .7 2 1.38 1.38 0 0 0 1.9-1l.3-1.4-2 .1zM745.5 238l.2-.1a2.77 2.77 0 0 1 4.3 2.3v3.4h-.9v-.9a2.07 2.07 0 0 1-3.2 .8 2.07 2.07 0 0 1 .1-3.3l3.1-.4a2.13 2.13 0 0 0-3.6-.9z"/>
<path d="M760.7 241a1.32 1.32 0 0 0 .5 1.9 1.32 1.32 0 0 0 1.8-.6l.5-1.7-1.9 .1zM760 238l.2-.1a2.73 2.73 0 0 1 2.8-.2 2.73 2.73 0 0 1 1.5 2.5v3.4h-1v-.9a2.03 2.03 0 0 1-3.3 .6 2.03 2.03 0 0 1 .6-3.3l2.7-.2a2.08 2.08 0 0 0-3.5-.9z"/>
</g>
<text font-size="8.9" x="747" y="554.6">ТПЖА.090301.331 ПЛ</text>
<text font-size="6.7" x="32.2" y="25.7">ТПЖА.090301.331 ПЛ</text>
<g font-size="5.3">
<text x="720.3" y="570.8">Разработка модуля интерпретации</text>
<text x="719.6" y="576.7">предметно-ориентированного языка</text>
<text x="730.7" y="590.2">Обобщенная структура</text>
<text x="736.4" y="596.2">интерпретатора</text>
</g>
<g font-size="4.5">
<text x="801.2" y="591.3">Кафедра ЭВМ</text>
<text x="800.3" y="596.4">Группа ИВТ-41</text>
</g>
<text font-size="3.4" x="669.9" y="578.3">Долженвока М. Л.</text>
<g font-size="3.3">
<text x="791.1" y="563.3">Лит.</text>
<text x="806.1" y="563.3">Масса</text>
<text x="822.1" y="563.3">Масштаб</text>
<text x="652.7" y="568.3">Изм.</text>
<text x="660.3" y="568.3">Лист</text>
<text x="674.7" y="568.3">№ докум.</text>
<text x="696" y="568.3">Подп.</text>
<text x="708.4" y="568.3">Дата</text>
<text x="655.7" y="573.5">Разраб.</text>
<text x="669.9" y="573.3">Крючков И. С.</text>
<text x="655.6" y="578.4">Провер.</text>
<text x="653.5" y="583.2">Т.контроль</text>
<text x="792.2" y="583.4">Лист 4</text>
<text x="816.1" y="583.4">Листов 4</text>
<text x="653.7" y="593.5">Н.контроль</text>
<text x="657.2" y="598.3">Утв.</text>
</g>
</svg>
